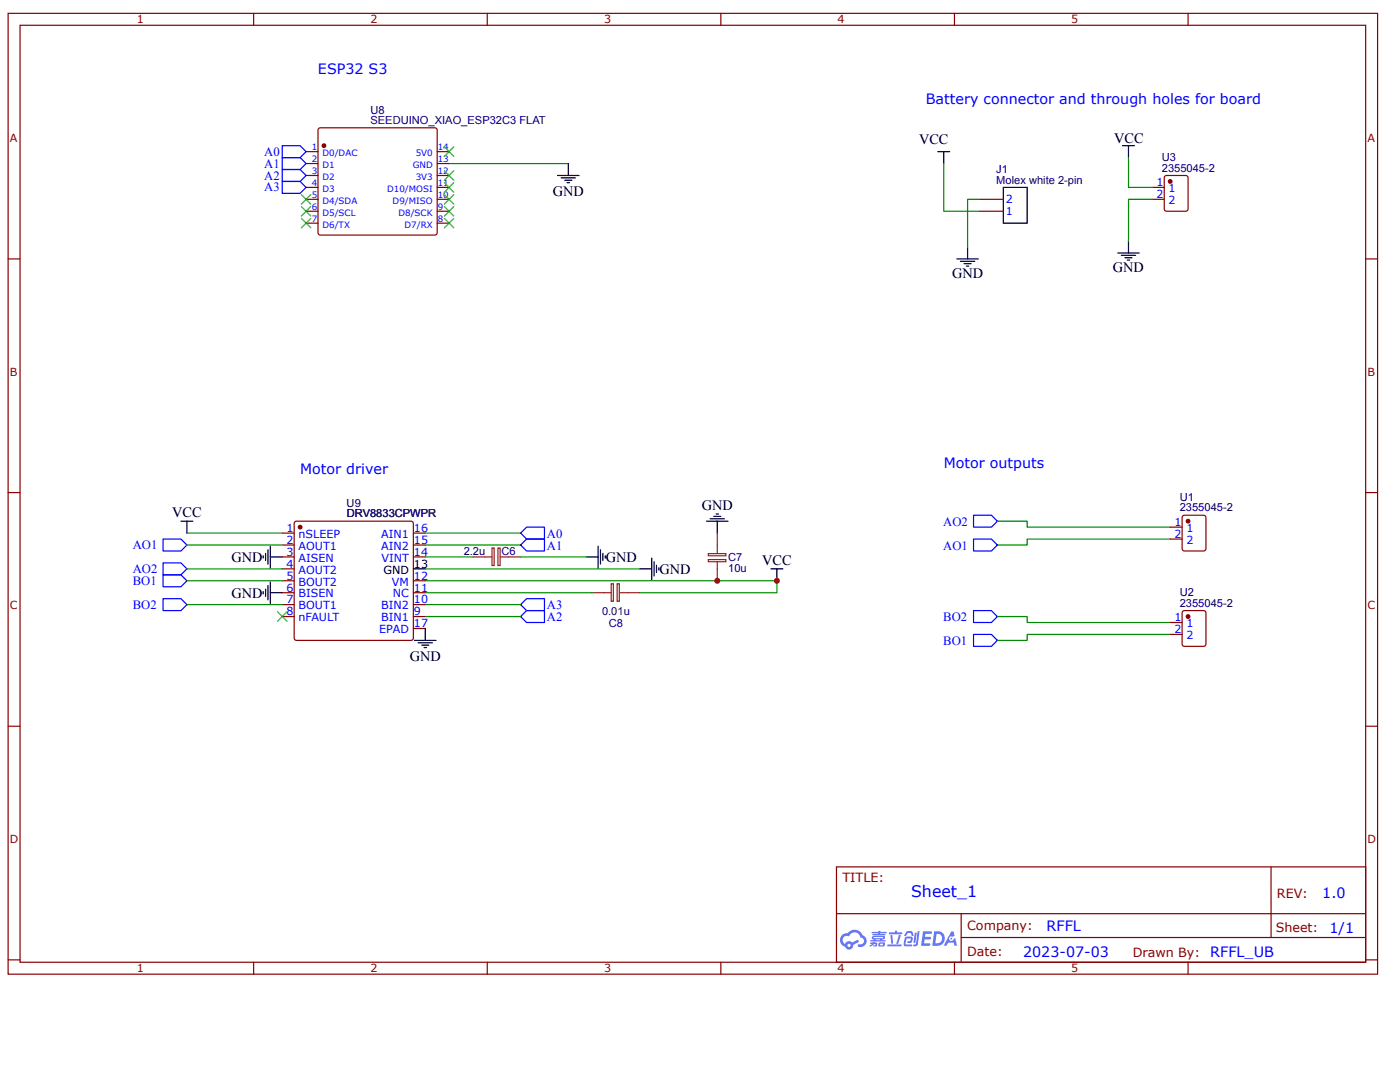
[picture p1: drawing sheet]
<svg xmlns="http://www.w3.org/2000/svg" width="279mm" height="216mm" viewBox="0 0 279 216" stroke-linecap="round" stroke-linejoin="round" font-family="sans-serif">
<g fill="none" stroke="#800" stroke-width=".24">
<path d="M1.6 2.7h273.3v191.7h-273.3zM4 5h268.5v187h-268.5zM50.6 2.7v2.3M97.2 2.7v2.3M143.9 2.7v2.3M190.5 2.7v2.3M237.1 2.7v2.3M1.6 51.7h2.4M272.5 51.7h2.4M1.6 98.3h2.4M272.5 98.3h2.4M1.6 144.9h2.4"/>
<path d="M272.5 144.9h2.4M166.9 173h105.6v19h-105.6zM253.7 173v14.1M1.6 191.5h2.4M50.6 192v2.4M97.2 192v2.4M143.9 192v2.4M167 182.3h105.5M190.5 192v2.4M191.8 187.1h80.7M191.8 182.3v9.5M237.1 192v2.4"/>
<path d="M272.5 191.5h2.4"/>
</g>
<g fill="#58f">
<path d="M184.2 185.8h1.5l.3 .1-.1 .4h-.1h-1.1l-.1 .6h1l.2 .3-.2 .3h-1.1l-.1 .7h1l.2 .1v.3l-1.8 .1z"/>
<path d="M189.8 185.9h.5l.2 .8-.4 .2a.46 .46 0 0 0-.7 .2 .46 .46 0 0 0 .3 .6 .46 .46 0 0 0 .6-.3l.3-.2 .4 1.5h-.5l-.2-.6h-1.1l-.3 .6h-.6z"/>
<path d="M182.6 186.1h.4l-.3 1.9-.2 .2-.2-.2z"/>
<path d="M183.1 185.8h.4l-.3 2.6a.53 .53 0 0 1-.4 .4 .53 .53 0 0 1-.6-.2l.6-.3z"/>
<path d="M180.9 185.9l.4-.1h.7l.3 .9-.3 .1-.3-.6h-.5l-.4 .6-.3-.1z"/>
<path d="M180.7 187l1.1-.1a.69 .69 0 0 1 .4 .7 .69 .69 0 0 1-.6 .6h-.4l-.1-.2 .2-.2h.4l.1-.5h-.9l-.2 1.1 1.2 .1 .1 .2-.2 .1h-1.1l-.3-.1-.1-.4z"/>
<path d="M177.1 188.4h2.7l.2 .3-.2 .1h-2.6z"/>
<path d="M179.4 186.6h.4a2.62 2.62 0 0 1-.8 1.8l-.1-.2z"/>
<path d="M177.7 186.6h.4l.1 1.5-.1 .2-.2-.1z"/>
<path d="M177.4 186h1.2l.1-.3h.3v.3h.9l.2 .3-.2 .1h-2.4z"/>
<path d="M173.7 188.1l.9-.2-.1 .2 .6 .1-.1 .6-.7 .1v-.3h.4v-.2a.42 .42 0 0 0-.6 .3l-.5 .2-.1-.3 .6-.2h-.4z"/>
<path d="M174 185.9h1.3v-.1l.4-.1v.3h1.1l.2 .1-.2 .1h-1.2v.2h1l.1 .1-.1 .1h-2.4l-.1-.2h1.1v-.2h-1.2z"/>
<path d="M186.4 185.8l-.3 2.9h.8a1.46 1.46 0 0 0 1.7-1.5 1.46 1.46 0 0 0-1.7-1.4zM186.9 186.3a.98 .98 0 0 1 1.1 1.1 .98 .98 0 0 1-1.3 .8z"/>
<path d="M174.1 186.9l-.1 .4 .4 .1v.2h-.7v.2h2.9l.1-.1-.1-.1h-.6l.1-.1a.4 .4 0 0 0 .5-.2 .4 .4 0 0 0-.2-.6h-2.1zM174.4 187l1.8 .1-.1 .1h-1.7zM174.8 187.4h.9l-.1 .2h-.8z"/>
<path d="M175.4 188.1v.7h1.1v-.8zM175.7 188.3h.5v.3h-.5z"/>
<path d="M168 186.6a1.38 1.38 0 0 0 .6 2.3 .84 .84 0 0 0 1 .6 .84 .84 0 0 0 .7-.9l1.1-.7-.2-.4-1.1 .6-.4-.3a.83 .83 0 0 0-1 .6 .85 .85 0 0 1-.5-1.2 .85 .85 0 0 1 1.2-.3 1.22 1.22 0 0 1 1.3-.8 1.22 1.22 0 0 1 1.1 1 .7 .7 0 0 1 .6 .9 .7 .7 0 0 1-1 .4l-.2 .3a1.01 1.01 0 0 0 1.2 .1 1.2 1.2 0 0 0 .5-1.2 1.2 1.2 0 0 0-.8-1 1.78 1.78 0 0 0-3-.4l-.6 .1zM169.1 188.6a.35 .35 0 0 1 .7 0 .35 .35 0 0 1-.7 0z"/>
<circle cx="189.9" cy="187.3" r=".18"/>
</g>
<path d="M194.3 102.8h3.6l1.1 1.2-1.1 1.2h-3.6zM194.3 107.6h3.6l1.1 1.2-1.1 1.1h-3.6zM194.3 121.8h3.6l1.1 1.2-1.1 1.2h-3.6zM194.3 126.6h3.6l1.1 1.2-1.1 1.2h-3.6z" fill="none" stroke="#00f" stroke-width=".24"/>
<path d="M187.2 30.3h2.3M188.3 30.3v2.3M36.1 104h2.4M37.3 104v2.4M153.9 113.5h2.3M155 113.5v2.4" fill="none" stroke="#000" stroke-width=".24"/>
<path d="M84.9 115.9h70.1v2.4h-27.3" fill="none" stroke="#080" stroke-width=".24"/>
<path d="M63.6 25.6l.3-.1h22.9l.3 .1 .2 .4v20.4l-.2 .4-.3 .1h-22.9l-.3-.1-.1-.4v-20.4z" fill="none" stroke="#800" stroke-width=".24"/>
<circle cx="64.7" cy="29.1" r=".36" fill="#800"/>
<g fill="none" stroke="#800" stroke-width=".24">
<path d="M61.1 30.3h2.4M61.1 32.6h2.4M61.1 35h2.4M61.1 37.4h2.4M61.1 39.8h2.4M87.3 30.3h2.3M87.3 32.6h2.3M87.3 35h2.3M87.3 37.4h2.3M87.3 39.8h2.3M61.1 42.2h2.4M61.1 44.5h2.4"/>
<path d="M87.3 42.2h2.3M87.3 44.5h2.3M58.8 104.1l.4-.1h22.8l.4 .1 .1 .4v22.8l-.1 .3-.4 .2h-22.8l-.4-.2-.1-.3v-22.8z"/>
<circle cx="64.7" cy="29.1" r=".36"/>
</g>
<g fill="#000">
<path d="M88.7 36.4l1.9 1.9zM88.7 38.3l1.9-1.9z"/>
<path d="M88.7 38.8l1.9 1.9zM88.7 40.7l1.9-1.9z"/>
<path d="M88.7 29.3l1.9 1.9zM90.6 29.3l-1.9 1.9z"/>
<path d="M60.1 43.6l1.9 1.9zM62 43.6l-1.9 1.9z"/>
</g>
<path d="M88.7 36.4l1.9 1.9M88.7 38.8l1.9 1.9M88.7 29.3l1.9 1.9M90.6 36.4l-1.9 1.9M90.6 38.8l-1.9 1.9M90.6 29.3l-1.9 1.9M60.1 43.6l1.9 1.9M62 43.6l-1.9 1.9" fill="none" stroke="#3c3" stroke-width=".24"/>
<path d="M89.6 32.6h23.8" fill="none" stroke="#080" stroke-width=".24"/>
<path d="M111.3 35h4.3M112 35.5h2.8M112.7 36h1.4M113.2 36.4h.5M113.4 32.6v2.4" fill="none" stroke="#000" stroke-width=".24"/>
<path d="M56.3 36.2h3.6l1.2 1.2-1.2 1.2h-3.6zM56.3 33.8h3.6l1.2 1.2-1.2 1.2h-3.6zM56.3 31.4h3.6l1.2 1.2-1.2 1.2h-3.6zM56.3 29.1h3.6l1.2 1.2-1.2 1.1h-3.6z" fill="none" stroke="#00f" stroke-width=".24"/>
<circle cx="59.9" cy="105.2" r=".36" fill="#800"/>
<g fill="none" stroke="#800" stroke-width=".24">
<path d="M195.5 39.8h4.7M195.5 42.2h4.7M56.3 106.4h2.4M56.3 108.8h2.4M56.3 111.1h2.4M56.3 113.5h2.4M56.3 115.9h2.4M56.3 118.3h2.4M82.5 106.4h2.4M82.5 108.8h2.4M82.5 111.1h2.4M82.5 115.9h2.4"/>
<path d="M82.5 118.3h2.4M236.1 102.9l.3-.1h3.8l.4 .2 .1 6.5-.2 .4h-4.1l-.4-.2-.1-6.4zM56.3 120.6h2.4M56.3 123h2.4M82.5 120.6h2.4M82.5 123h2.4M82.5 125.4h2.4"/>
<circle cx="59.9" cy="105.2" r=".36"/>
</g>
<g fill="none" stroke="#000" stroke-width=".24">
<path d="M200.2 37.4h4.8v7.1h-4.8zM191 51.7h4.2M191.7 52.1h2.8M192.4 52.6h1.4M192.9 53.1h.4M193.1 49.3v2.4M52.5 110.9v.5M52.5 118v.5M53 110.4v1.4M53 117.6v1.4M53.5 109.7v2.9M53.5 116.8v2.9"/>
<path d="M53.9 111.1h2.4M53.9 109v4.3M53.9 116.1v4.3M53.9 118.3h2.4M82.5 113.5h2.4M117 111.1h2.4M119.4 109v4.3M119.8 109.7v2.9M120.3 110.4v1.4M120.8 110.9v.5M127.7 113.5h2.4M130.1 111.4v4.3"/>
<path d="M130.5 112.1v2.8M131 112.8v1.4M131.5 113.3v.4M141 104h4.3M141.7 103.5h2.9M142.4 103h1.5M142.9 102.6h.5M143.1 104v2.4M82.7 127.8h4.3M83.4 128.3h2.9M84.2 128.7h1.4M84.6 129.2h.5"/>
<path d="M84.9 125.4v2.4"/>
</g>
<g fill="none" stroke="#080" stroke-width=".24">
<path d="M188.3 32.6v9.6h7.2M195.5 39.8h-2.4v9.5M37.3 106.4h19M37.3 113.5h19M37.3 108.8h19M37.3 115.9h19M84.9 106.4h19M84.9 111.1h9.5M84.9 113.5h42.8M84.9 108.8h19M84.9 118.3h33.3M103.9 111.1h13.1"/>
<path d="M199 104h6v1.2h28.5M233.5 107.6h-28.5v1.2h-6M37.3 120.6h19M84.9 123h19M84.9 120.6h19M199 123h6v1.2h28.5M233.5 126.6h-28.5v1.2h-6"/>
</g>
<path d="M94.4 111.1h3.8M98.2 109.3h.4v3.5h-.4zM99.4 109.3h.4v3.5h-.4zM99.9 111.1h4M118.2 118.3h3.8M122 116.5h.4v3.5h-.4zM123.2 116.5h.4v3.5h-.4zM123.6 118.3h4.1M141.4 110.5h3.5v.4h-3.5zM141.4 111.7h3.5v.4h-3.5zM143.1 106.4v4M143.1 112.1v3.8" fill="none" stroke="#8d2323" stroke-width=".24"/>
<path d="M32.5 107.6h3.6l1.2 1.2-1.2 1.1h-3.6zM32.5 112.3h3.6l1.2 1.2-1.2 1.2h-3.6zM32.5 114.7h3.6l1.2 1.2-1.2 1.2h-3.6zM32.5 119.5h3.6l1.2 1.1-1.2 1.2h-3.6zM103.9 108.8l1.2-1.2h3.6v2.3h-3.6zM103.9 106.4l1.2-1.2h3.6v2.4h-3.6zM103.9 123l1.2-1.2h3.6v2.4h-3.6zM103.9 120.6l1.2-1.1h3.6v2.3h-3.6z" fill="none" stroke="#00f" stroke-width=".24"/>
<g fill="#000">
<path d="M60.1 38.8l1.9 1.9zM62 38.8l-1.9 1.9z"/>
<path d="M88.7 34.1l1.9 1.9zM88.7 36l1.9-1.9z"/>
<path d="M60.1 41.2l1.9 1.9zM62 41.2l-1.9 1.9z"/>
<path d="M88.7 41.2l1.9 1.9zM90.6 41.2l-1.9 1.9z"/>
<path d="M88.7 43.6l1.9 1.9zM88.7 45.5l1.9-1.9z"/>
<path d="M55.4 122.1l1.9 1.9zM57.3 122.1l-1.9 1.9z"/>
</g>
<path d="M60.1 38.8l1.9 1.9M62 38.8l-1.9 1.9M88.7 34.1l1.9 1.9M90.6 34.1l-1.9 1.9M60.1 41.2l1.9 1.9M62 41.2l-1.9 1.9M88.7 41.2l1.9 1.9M88.7 43.6l1.9 1.9M90.6 41.2l-1.9 1.9M90.6 43.6l-1.9 1.9M55.4 122.1l1.9 1.9M57.3 122.1l-1.9 1.9" fill="none" stroke="#3c3" stroke-width=".24"/>
<circle cx="237.1" cy="104" r=".36" fill="#800"/>
<g fill="none" stroke="#800" stroke-width=".24">
<path d="M233.5 105.2h2.4M233.5 107.6h2.4M236.1 122l.3-.2h3.8l.4 .2 .1 6.5-.2 .4-4.1 .1-.4-.2-.1-6.5z"/>
<circle cx="237.1" cy="104" r=".36"/>
</g>
<circle cx="237.1" cy="123" r=".36" fill="#800"/>
<g fill="none" stroke="#800" stroke-width=".24">
<path d="M232.5 35.2l.3-.2h3.8l.4 .2 .1 6.5-.2 .4-4.1 .1-.4-.3-.1-6.4zM233.5 124.2h2.4M233.5 126.6h2.4"/>
<circle cx="237.1" cy="123" r=".36"/>
</g>
<circle cx="233.5" cy="36.2" r=".36" fill="#800"/>
<g fill="none" stroke="#800" stroke-width=".24">
<path d="M230 37.4h2.3M230 39.8h2.3"/>
<circle cx="233.5" cy="36.2" r=".36"/>
</g>
<path d="M224 29.1h2.4M225.2 29.1v2.3M223.1 50.5h4.3M223.8 51h2.8M224.5 51.4h1.4M225 51.9h.5M225.2 48.1v2.4" fill="none" stroke="#000" stroke-width=".24"/>
<path d="M225.2 31.4v6h4.8M230 39.8h-4.8v8.3" fill="none" stroke="#080" stroke-width=".24"/>
<g fill="#c00">
<circle cx="155" cy="115.9" r=".59"/>
<circle cx="143.1" cy="115.9" r=".59"/>
</g>
<text font-size="3.2" fill="#00f" x="181.8" y="179.1">Sheet_1</text>
<g font-size="2.9" fill="#00f">
<text x="63.5" y="14.8">ESP32 S3</text>
<text x="184.8" y="20.7">Battery connector and through holes for board</text>
<text x="59.9" y="94.5">Motor driver</text>
<text x="188.3" y="93.3">Motor outputs</text>
<text x="263.9" y="179.2">1.0</text>
<text x="208.9" y="185.7">RFFL</text>
<text x="204.2" y="190.9">2023-07-03</text>
<text x="241.5" y="190.9">RFFL_UB</text>
<text x="265.3" y="186.2">1/1</text>
</g>
<g font-size="2.9">
<text x="183.4" y="28.8">VCC</text>
<text x="222.4" y="28.6">VCC</text>
<text x="110.3" y="39.1">GND</text>
<text x="190" y="55.5">GND</text>
<text x="222.1" y="54.3">GND</text>
<text x="140.1" y="101.9">GND</text>
<text x="34.4" y="103.2">VCC</text>
<text x="46.2" y="112.1">GND</text>
<text x="120.9" y="112.1">GND</text>
<text x="152.1" y="112.8">VCC</text>
<text x="46.2" y="119.2">GND</text>
<text x="131.6" y="114.5">GND</text>
<text x="81.8" y="131.9">GND</text>
</g>
<g font-size="2.5" fill="#00f">
<text x="52.8" y="35.8">A2</text>
<text x="52.8" y="33.4">A1</text>
<text x="52.8" y="31.1">A0</text>
<text x="52.8" y="38.2">A3</text>
<text x="109.1" y="107.3">A0</text>
<text x="188.3" y="104.9">AO2</text>
<text x="26.5" y="109.6">AO1</text>
<text x="109.1" y="109.7">A1</text>
<text x="188.3" y="109.7">AO1</text>
<text x="26.5" y="114.3">AO2</text>
<text x="26.5" y="116.7">BO1</text>
<text x="26.5" y="121.5">BO2</text>
<text x="109.1" y="123.8">A2</text>
<text x="109.1" y="121.4">A3</text>
<text x="188.3" y="124">BO2</text>
<text x="188.3" y="128.7">BO1</text>
</g>
<g font-size="2.5" fill="#800">
<text x="168.1" y="176.1">TITLE:</text>
<text x="254.9" y="179.2">REV:</text>
<text x="193" y="185.6">Company:</text>
<text x="193" y="190.8">Date:</text>
<text x="226.1" y="190.9">Drawn By:</text>
<text x="254.6" y="186.1">Sheet:</text>
</g>
<g font-size="2.2" fill="#800">
<text x="27.3" y="4.7">1</text>
<text x="73.9" y="4.7">2</text>
<text x="120.6" y="4.7">3</text>
<text x="167.2" y="4.7">4</text>
<text x="213.8" y="4.7">5</text>
<text x="2" y="28.4">A</text>
<text x="272.9" y="28.4">A</text>
<text x="2" y="75">B</text>
<text x="272.9" y="75">B</text>
<text x="2" y="121.6">C</text>
<text x="272.9" y="121.6">C</text>
<text x="2" y="168.2">D</text>
<text x="272.9" y="168.2">D</text>
<text x="27.3" y="194">1</text>
<text x="73.9" y="194">2</text>
<text x="120.6" y="194">3</text>
<text x="167.2" y="194">4</text>
<text x="213.8" y="194">5</text>
</g>
<g font-size="2.2" fill="#000080">
<text x="73.9" y="22.6">U8</text>
<text x="73.9" y="24.8">SEEDUINO_XIAO_ESP32C3 FLAT</text>
<text x="198.8" y="34.6">J1</text>
<text x="231.9" y="34.2">2355045-2</text>
<text x="231.9" y="32.1">U3</text>
<text x="198.8" y="36.7">Molex white 2-pin</text>
<text x="69.2" y="101.2">U9</text>
<text x="235.4" y="99.9">U1</text>
<text x="69.2" y="103.2">DRV8833CPWPR</text>
<text x="235.4" y="102">2355045-2</text>
<text x="92.5" y="110.7">2.2u</text>
<text x="100.1" y="110.8">C6</text>
<text x="145.3" y="112">C7</text>
<text x="145.3" y="114.1">10u</text>
<text x="235.4" y="118.9">U2</text>
<text x="120.2" y="122.7">0.01u</text>
<text x="121.5" y="125">C8</text>
<text x="235.4" y="121">2355045-2</text>
</g>
<g font-size="2.2" fill="#00f">
<text x="200.7" y="40.5">2</text>
<text x="230.8" y="37.2">1</text>
<text x="230.8" y="39.5">2</text>
<text x="233.2" y="38.3">1</text>
<text x="233.2" y="40.7">2</text>
<text x="200.7" y="42.9">1</text>
<text x="57.2" y="106.1">1</text>
<text x="59.6" y="107.3">nSLEEP</text>
<text x="76.1" y="107.3">AIN1</text>
<text x="82.6" y="106.1">16</text>
<text x="234.4" y="104.9">1</text>
<text x="234.4" y="107.3">2</text>
<text x="236.8" y="106.1">1</text>
<text x="57.2" y="108.5">2</text>
<text x="57.2" y="110.9">3</text>
<text x="57.2" y="113.3">4</text>
<text x="59.6" y="109.7">AOUT1</text>
<text x="59.6" y="112.1">AISEN</text>
<text x="76.1" y="109.7">AIN2</text>
<text x="76.1" y="112.1">VINT</text>
<text x="82.6" y="110.9">14</text>
<text x="82.6" y="108.5">15</text>
<text x="236.8" y="108.5">2</text>
<text x="57.2" y="115.7">5</text>
<text x="57.2" y="118">6</text>
<text x="59.6" y="114.5">AOUT2</text>
<text x="59.6" y="116.8">BOUT2</text>
<text x="59.6" y="119.2">BISEN</text>
<text x="78.2" y="116.8">VM</text>
<text x="78.4" y="119.2">NC</text>
<text x="82.6" y="118">11</text>
<text x="82.6" y="115.7">12</text>
<text x="57.2" y="120.4">7</text>
<text x="57.2" y="122.8">8</text>
<text x="59.6" y="121.6">BOUT1</text>
<text x="59.6" y="124">nFAULT</text>
<text x="76.1" y="124">BIN1</text>
<text x="76.1" y="121.6">BIN2</text>
<text x="82.6" y="122.8">9</text>
<text x="82.6" y="120.4">10</text>
<text x="82.6" y="125.2">17</text>
<text x="234.4" y="124">1</text>
<text x="236.8" y="125.2">1</text>
<text x="75.7" y="126.4">EPAD</text>
<text x="234.4" y="126.4">2</text>
<text x="236.8" y="127.5">2</text>
</g>
<g font-size="2.2">
<text x="82.6" y="113.3">13</text>
<text x="76.5" y="114.5">GND</text>
</g>
<g font-size="1.7" fill="#00f">
<text x="62.2" y="30">1</text>
<text x="62.2" y="32.4">2</text>
<text x="62.2" y="34.8">3</text>
<text x="64.3" y="31.2">D0/DAC</text>
<text x="64.3" y="33.6">D1</text>
<text x="64.3" y="36">D2</text>
<text x="82.4" y="33.6">GND</text>
<text x="83" y="36">3V3</text>
<text x="83" y="31.2">5V0</text>
<text x="87.4" y="34.8">12</text>
<text x="87.4" y="32.4">13</text>
<text x="87.4" y="30">14</text>
<text x="62.2" y="37.2">4</text>
<text x="62.2" y="39.5">5</text>
<text x="62.2" y="41.9">6</text>
<text x="64.3" y="38.3">D3</text>
<text x="64.3" y="40.7">D4/SDA</text>
<text x="77.3" y="38.3">D10/MOSI</text>
<text x="78.4" y="40.7">D9/MISO</text>
<text x="87.4" y="41.9">9</text>
<text x="87.4" y="39.5">10</text>
<text x="87.4" y="37.2">11</text>
<text x="62.2" y="44.3">7</text>
<text x="64.3" y="43.1">D5/SCL</text>
<text x="64.3" y="45.5">D6/TX</text>
<text x="79.5" y="43.1">D8/SCK</text>
<text x="80.7" y="45.5">D7/RX</text>
<text x="87.4" y="44.3">8</text>
</g>
</svg>
